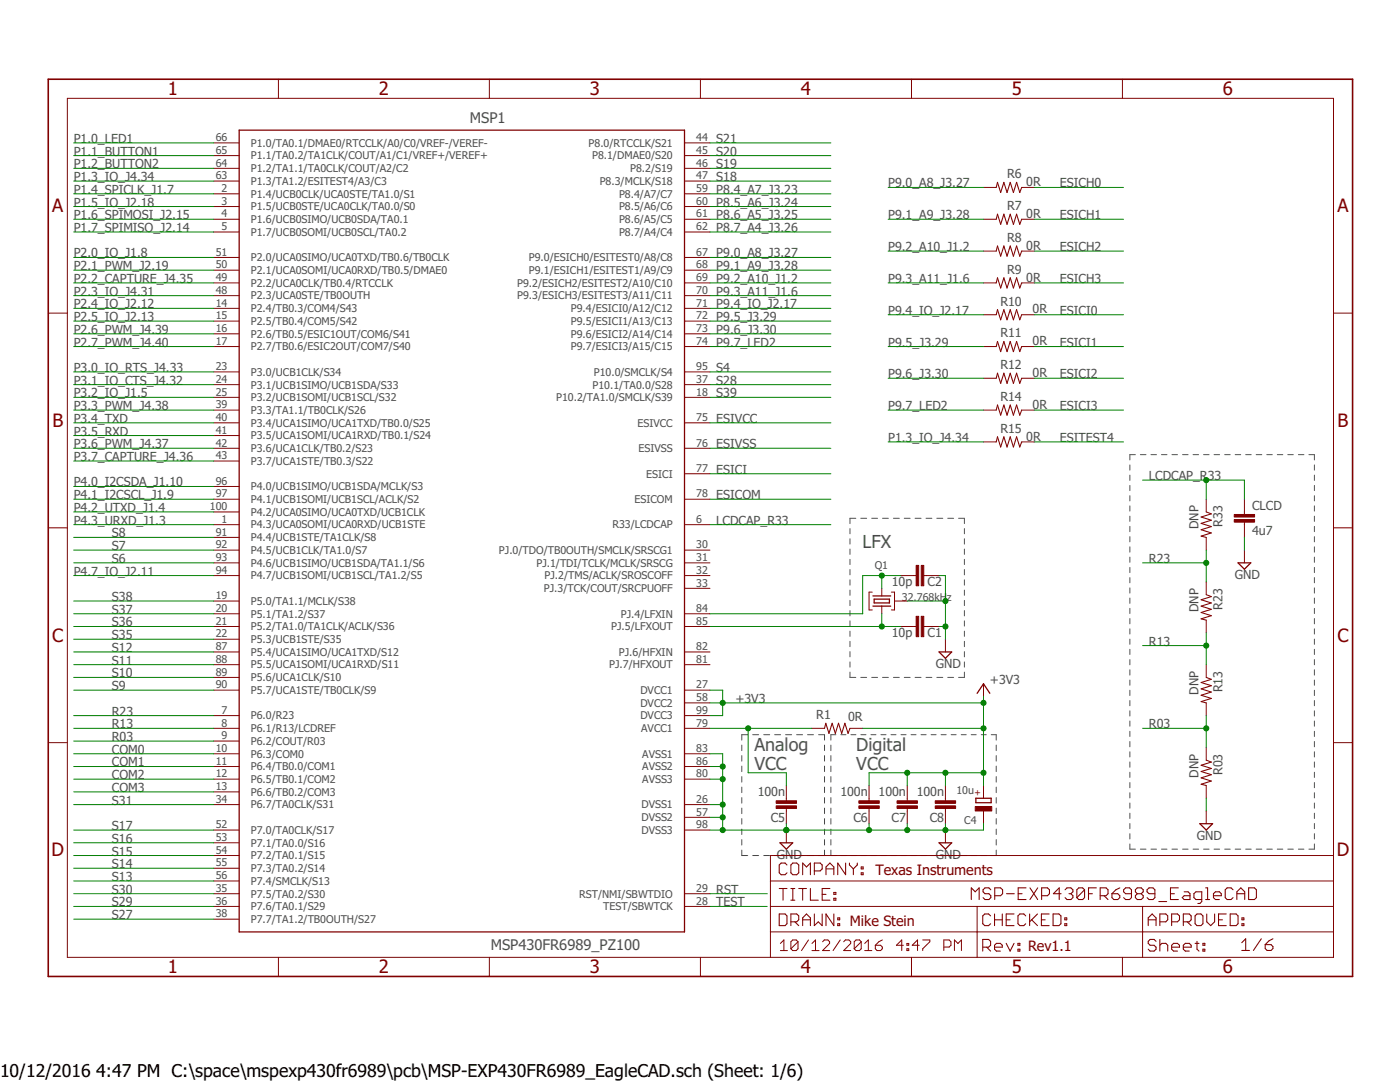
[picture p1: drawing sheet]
<svg xmlns="http://www.w3.org/2000/svg" width="279mm" height="216mm" viewBox="0 0 279 216" stroke-linecap="round" stroke-linejoin="round" font-family="sans-serif">
<g fill="none" stroke="#505050" stroke-width=".2">
<path d="M225.5 92.8v1M225.5 94.8v1.1M225.5 96.9v1M225.5 98.9v1M226.6 90.7h-1.1v1.1M227.6 90.7h1.1M229.7 90.7h1.1M231.8 90.7h1.1M233.9 90.7h1.1M236 90.7h1.1M238.1 90.7h1.1M240.2 90.7h1.1"/>
<path d="M242.3 90.7h1.1M244.4 90.7h1.1M246.5 90.7h1.1M248.6 90.7h1.1M250.7 90.7h1.1M252.8 90.7h1.1M254.9 90.7h1.1M257 90.7h1.1M259.1 90.7h1.1M261.2 90.7h1.1v1.1M262.3 92.8v1M262.3 94.8v1.1"/>
<path d="M262.3 96.9v1M262.3 98.9v1M169.6 105.5v1M169.6 107.5v1.1M169.6 109.6v1M169.6 111.6v1M169.6 113.6v1.1M169.6 115.7v1.1M169.6 117.8v1M169.6 119.8v1M170.8 103.4h-1.2v1.1M171.8 103.4h1.2"/>
<path d="M174 103.4h1.1M176.1 103.4h1.2M178.3 103.4h1.2M180.5 103.4h1.1M182.6 103.4h1.2M184.8 103.4h1.2M187 103.4h1.2M189.1 103.4h1.2M191.3 103.4h1.2v1.1M192.5 105.5v1M192.5 107.5v1.1M192.5 109.6v1"/>
<path d="M192.5 111.6v1M192.5 113.6v1.1M192.5 115.7v1.1M192.5 117.8v1M192.5 119.8v1M225.5 100.9v1.1M225.5 103v1M225.5 105v1.1M225.5 107.1v1M225.5 109.1v1.1M225.5 111.2v1M225.5 113.2v1.1"/>
<path d="M225.5 115.3v1M225.5 117.3v1M225.5 119.3v1.1M262.3 100.9v1.1M262.3 103v1M262.3 105v1.1M262.3 107.1v1M262.3 109.1v1.1M262.3 111.2v1M262.3 113.2v1.1M262.3 115.3v1M262.3 117.3v1"/>
<path d="M262.3 119.3v1.1M169.6 121.8v1.1M169.6 123.9v1M169.6 125.9v1.1M169.6 128v1M169.6 130v1.1M169.6 132.1v1M169.6 134.1v1.1h1.2M171.8 135.2h1.2M174 135.2h1.1M176.1 135.2h1.2M178.3 135.2h1.2"/>
<path d="M180.5 135.2h1.1M182.6 135.2h1.2M184.8 135.2h1.2M187 135.2h1.2M189.1 135.2h1.2M192.5 121.8v1.1M192.5 123.9v1M192.5 125.9v1.1M192.5 128v1M192.5 130v1.1M192.5 132.1v1M192.5 134.1v1.1h-1.2"/>
<path d="M225.5 121.4v1M225.5 123.4v1.1M225.5 125.5v1M225.5 127.5v1.1M225.5 129.6v1M225.5 131.6v1.1M225.5 133.6v1.1M225.5 135.7v1M225.5 137.7v1.1M225.5 139.8v1M262.3 121.4v1M262.3 123.4v1.1"/>
<path d="M262.3 125.5v1M262.3 127.5v1.1M262.3 129.6v1M262.3 131.6v1.1M262.3 133.6v1.1M262.3 135.7v1M262.3 137.7v1.1M262.3 139.8v1M148 148.7v1.1M148 150.8v1.1M148 152.9v1.1M148 155v1.1"/>
<path d="M148 157.1v1.1M148 159.2v1.1M149.2 146.6h-1.2v1.1M150.2 146.6h1.2M152.4 146.6h1.2M154.6 146.6h1.2M156.8 146.6h1.2M159 146.6h1.2M161.2 146.6h1.1M163.4 146.6h1.1v1.1M164.5 148.7v1.1M164.5 150.8v1.1"/>
<path d="M164.5 152.9v1.1M164.5 155v1.1M164.5 157.1v1.1M164.5 159.2v1.1M165.8 148.7v1.1M165.8 150.8v1.1M165.8 152.9v1.1M165.8 155v1.1M165.8 157.1v1.1M165.8 159.2v1.1M166.8 146.6h-1v1.1M167.8 146.6h1"/>
<path d="M169.8 146.6h1M171.8 146.6h1M173.8 146.6h1M175.8 146.6h1M177.8 146.6h1M179.8 146.6h1M181.8 146.6h1M183.8 146.6h1M185.8 146.6h1M187.8 146.6h1M189.8 146.6h1M191.8 146.6h1"/>
<path d="M193.8 146.6h1M195.8 146.6h1M197.8 146.6h1v1.1M198.8 148.7v1.1M198.8 150.8v1.1M198.8 152.9v1.1M198.8 155v1.1M198.8 157.1v1.1M198.8 159.2v1.1M225.5 141.8v1.1M225.5 143.9v1M225.5 145.9v1.1"/>
<path d="M225.5 148v1M225.5 150v1M225.5 152v1.1M225.5 154.1v1M225.5 156.1v1.1M225.5 158.2v1M262.3 141.8v1.1M262.3 143.9v1M262.3 145.9v1.1M262.3 148v1M262.3 150v1M262.3 152v1.1"/>
<path d="M262.3 154.1v1M262.3 156.1v1.1M262.3 158.2v1M148 161.2v1.1M148 163.3v1.1M148 165.4v1.1M148 167.5v1.1M148 169.6v1.1h1.2M150.2 170.7h1.2M152.4 170.7h1.2M154.6 170.7h1.2M156.8 170.7h1.2"/>
<path d="M159 170.7h1.2M161.2 170.7h1.1M164.5 161.2v1.1M164.5 163.3v1.1M164.5 165.4v1.1M164.5 167.5v1.1M164.5 169.6v1.1h-1.1M165.8 169.6v1.1h1M165.8 161.2v1.1M165.8 163.3v1.1M165.8 165.4v1.1M165.8 167.5v1.1"/>
<path d="M167.8 170.7h1M169.8 170.7h1M171.8 170.7h1M173.8 170.7h1M175.8 170.7h1M177.8 170.7h1M179.8 170.7h1M181.8 170.7h1M183.8 170.7h1M185.8 170.7h1M187.8 170.7h1M189.8 170.7h1"/>
<path d="M191.8 170.7h1M193.8 170.7h1M195.8 170.7h1M198.8 169.6v1.1h-1M198.8 161.2v1.1M198.8 163.3v1.1M198.8 165.4v1.1M198.8 167.5v1.1M225.5 160.2v1.1M225.5 162.3v1M225.5 164.3v1.1M225.5 166.3v1.1"/>
<path d="M225.5 168.4v1h1.1M227.6 169.4h1.1M229.7 169.4h1.1M231.8 169.4h1.1M233.9 169.4h1.1M236 169.4h1.1M238.1 169.4h1.1M240.2 169.4h1.1M242.3 169.4h1.1M244.4 169.4h1.1M246.5 169.4h1.1M248.6 169.4h1.1"/>
<path d="M250.7 169.4h1.1M252.8 169.4h1.1M254.9 169.4h1.1M257 169.4h1.1M259.1 169.4h1.1M262.3 160.2v1.1M262.3 162.3v1M262.3 164.3v1.1M262.3 166.3v1.1M262.3 168.4v1h-1.1"/>
</g>
<g fill="none" stroke="#800000" stroke-width=".2">
<path d="M13.4 19.6h252.7v171.4h-252.7zM55.6 15.8v3.8M97.7 15.8v3.8M139.8 15.8v3.8M181.9 15.8v3.8M224 15.8v3.8M42.7 28.5h5M42.7 31.1h5M42.7 33.6h5M42.7 36.1h5M42.7 38.7h5M136.6 28.5h5.1"/>
<path d="M136.6 31.1h5.1M136.6 33.6h5.1M136.6 36.1h5.1M136.6 38.7h5.1M196.3 37.4h2.5M203.9 37.4h2.5M42.7 41.2h5M42.7 43.8h5M42.7 46.3h5M42.7 51.4h5M42.7 53.9h5M42.7 56.5h5"/>
<path d="M42.7 59h5M136.6 41.2h5.1M136.6 43.8h5.1M136.6 46.3h5.1M136.6 51.4h5.1M136.6 53.9h5.1M136.6 56.5h5.1M136.6 59h5.1M196.3 43.8h2.5M196.3 56.5h2.5M196.3 50.1h2.5M203.9 43.8h2.5"/>
<path d="M203.9 56.5h2.5M203.9 50.1h2.5M9.6 62.5h3.8M42.7 61.5h5M42.7 64.1h5M42.7 66.6h5M42.7 69.2h5M42.7 74.2h5M42.7 76.8h5M42.7 79.3h5M136.6 61.5h5.1M136.6 64.1h5.1"/>
<path d="M136.6 66.6h5.1M136.6 69.2h5.1M136.6 74.2h5.1M136.6 76.8h5.1M136.6 79.3h5.1M196.3 69.2h2.5M196.3 62.8h2.5M196.3 75.5h2.5M203.9 69.2h2.5M203.9 62.8h2.5M203.9 75.5h2.5M266.1 62.5h3.8"/>
<path d="M42.7 81.8h5M42.7 84.4h5M42.7 86.9h5M42.7 89.5h5M42.7 92h5M42.7 97.1h5M42.7 99.6h5M136.6 84.4h5.1M136.6 89.5h5.1M136.6 99.6h5.1M136.6 94.5h5.1M196.3 81.8h2.5"/>
<path d="M196.3 88.2h2.5M203.9 81.8h2.5M203.9 88.2h2.5M240.7 99.6v2.6M248.3 99.6v3.1M9.6 105.3h3.8M42.7 102.2h5M42.7 107.2h5M42.7 109.8h5M42.7 112.3h5M42.7 114.9h5M42.7 119.9h5"/>
<path d="M42.7 104.7h5M136.6 109.8h5.1M136.6 112.3h5.1M136.6 114.9h5.1M136.6 104.7h5.1M136.6 117.4h5.1M174.1 118.2h-.7v3.5h.7M176 117.4v1.5M177.9 118.2h.6v3.5h-.6M178.5 119.9h2.6M179.8 114.9h3M184.4 114.9h3"/>
<path d="M240.7 107.2v2.6M240.7 116.1v2.6M248.3 104.2v3M248.3 109.8v2.5M266.1 105.3h3.8M42.7 122.5h5M42.7 125h5M42.7 127.6h5M42.7 130.1h5M42.7 135.2h5M42.7 132.6h5M42.7 137.7h5"/>
<path d="M136.6 122.5h5.1M136.6 125h5.1M136.6 130.1h5.1M136.6 132.6h5.1M136.6 137.7h5.1M176 120.9v1.6M179.8 125h3M184.4 125h3M188.7 127.6v2.5M196.3 136.4v2.6M240.7 123.7v2.6M240.7 132.6v2.6"/>
<path d="M9.6 148.2h3.8M42.7 142.8h5M42.7 145.3h5M42.7 147.9h5M42.7 150.4h5M42.7 153h5M42.7 155.5h5M42.7 158h5M136.6 142.8h5.1M136.6 145.3h5.1M136.6 150.4h5.1M136.6 153h5.1"/>
<path d="M136.6 155.5h5.1M136.6 140.3h5.1M156.9 156.7v3.1M162 145.3h2.5M169.6 145.3h2.6M173.4 156.7v3.1M181.1 156.7v3.1M188.7 156.7v3.1M196.3 156.7v2.6M240.7 140.3v2.5M240.7 149.1v2.6M240.7 156.7v2.6"/>
<path d="M266.1 148.2h3.8M42.7 170.7h5M42.7 175.8h5M42.7 160.5h5M42.7 165.6h5M42.7 168.2h5M42.7 173.2h5M42.7 178.3h5M136.6 160.5h5.1M136.6 165.6h5.1M136.6 178.3h5.1M136.6 163.1h5.1"/>
<path d="M153.8 175.8h112.3M156.9 161.3v3.1M156.9 165.6v2.6M173.4 161.3v3.1M181.1 161.3v3.1M188.7 161.3v3.1M188.7 165.6v2.6M196.3 161.8v2.6M240.7 161.8v2.6M266.1 170.7h-112.3v20.3M42.7 180.9h5M42.7 183.4h5"/>
<path d="M55.6 191v3.8M97.7 191v3.8M136.6 180.9h5.1M139.8 191v3.8M153.8 185.9h112.3M153.8 180.9h112.3M155.7 188.3l.7-.7v2.1M155.7 189.7h1.4M159.3 187.9v1.4l-.4 .4h-.7l-.4-.4M159.3 187.9l-.4-.3h-.7l-.4 .3v1.4M159.3 187.9l-1.5 1.4M161.4 187.6l-1.4 2.1"/>
<path d="M162.1 189.7h1.4M162.1 188.3l.7-.7v2.1M164.2 187.9l.3-.3h.7l.4 .3v.4l-1.4 1.4h1.4M167.7 187.6l-1.4 2.1M168.4 187.9l.3-.3h.7l.4 .3v.4l-1.4 1.4h1.4M171.9 187.9v1.4l-.4 .4h-.7l-.3-.4M171.9 187.9l-.4-.3h-.7l-.3 .3v1.4M171.9 187.9l-1.4 1.4M172.6 189.7h1.4M172.6 188.3l.7-.7v2.1M174.7 188.6h1l.4 .4v.3l-.4 .4h-.7l-.3-.4zM176.1 187.6l-.7 .3-.7 .7"/>
<path d="M180.3 188.6h-1.4l1.1-1v2.1M181 189.3h.4v.4h-.4zM181 188.3h.4v.3h-.4zM181.9 191v3.8M183.5 188.6h-1.4l1-1v2.1M184.1 187.6h1.5v.3l-1.5 1.4v.4M188.4 189h1l.4-.4v-.7l-.4-.3h-1v2.1M190.5 189.7v-2.1l.7 .7 .7-.7v2.1M195 180.9v10.1M224 191v3.8M228 180.9v10.1"/>
</g>
<g fill="none" stroke="#800000" stroke-width=".21">
<path d="M198.8 37.4l.3-1 .6 2 .6-2 .7 2 .6-2 .6 2 .7-2 .6 2 .4-1M198.8 50.1l.3-1 .6 2 .6-2 .7 2 .6-2 .6 2 .7-2 .6 2 .4-1M198.8 56.5l.3-1.1 .6 2.1 .6-2.1 .7 2.1 .6-2.1 .6 2.1 .7-2.1 .6 2.1 .4-1M198.8 43.8l.3-1.1 .6 2.1 .6-2.1 .7 2.1 .6-2.1 .6 2.1 .7-2.1 .6 2.1 .4-1M198.8 62.8l.3-1 .6 2 .6-2 .7 2 .6-2 .6 2 .7-2 .6 2 .4-1M198.8 69.2l.3-1.1 .6 2.1 .6-2.1 .7 2.1 .6-2.1 .6 2.1 .7-2.1 .6 2.1 .4-1M198.8 75.5l.3-1 .6 2 .6-2 .7 2 .6-2 .6 2 .7-2 .6 2 .4-1M198.8 81.8l.3-1 .6 2 .6-2 .7 2 .6-2 .6 2 .7-2 .6 2 .4-1M198.8 88.2l.3-1 .6 2 .6-2 .7 2 .6-2 .6 2 .7-2 .6 2 .4-1M240.7 118.7l1 .3-2 .7 2 .6-2 .6 2 .7-2 .6 2 .7-2 .6 1 .2M240.7 102.2l1 .3-2 .7 2 .6-2 .6 2 .7-2 .6 2 .6-2 .7 1 .2M240.7 135.2l1 .4-2 .6 2 .6-2 .7 2 .6-2 .6 2 .7-2 .6 1 .3"/>
<path d="M164.5 145.3l.3-1 .6 2 .7-2 .6 2 .6-2 .7 2 .6-2 .6 2 .4-1M240.7 151.7l1 .4-2 .6 2 .6-2 .6 2 .7-2 .6 2 .7-2 .6 1 .2M155.5 177.3h1.6M156.3 177.3v2.3M157.1 172.6l-.4-.4h-.8l-.4 .4v1.6l.4 .3h.8l.4-.3M157.8 177.3h.8M157.8 179.6h.8M158.2 172.2h.8l.4 .4v1.6l-.4 .3h-.8l-.4-.3v-1.6zM158.2 177.3v2.3M159.4 177.3h1.6M160.2 174.5v-2.3l.8 .8 .7-.8v2.3M160.2 177.3v2.3"/>
<path d="M161.7 177.3v2.3h1.6M162.5 173.8h1.2l.4-.4v-.8l-.4-.4h-1.2v2.3M164.1 178.5h.7M164.8 174.5v-1.5l.8-.8 .8 .8v1.5M164.8 173.4h1.6M165.6 177.3h-1.5v2.3h1.5M166.4 178.1h.4v.4h-.4zM166.4 179.2h.4v.4h-.4zM168.8 172.2v2.3l-1.6-2.3v2.3M169.5 172.2v.4l.8 .8M170.3 173.4v1.1M171.1 172.2v.4l-.8 .8"/>
<path d="M171.9 174.2h.4v.3h-.4zM171.9 173h.4v.4h-.4zM193.8 179.5v-2.3l.8 .7 .8-.7v2.3M197.7 177.5l-.3-.3h-.8l-.4 .3v.4l.4 .4h.8l.3 .4v.4l-.3 .4h-.8l-.4-.4M198.5 178.7h1.2l.4-.4v-.8l-.4-.3h-1.2v2.3M200.9 178.3h1.5M203.2 178.3h.8M204.8 177.2h-1.6v2.3h1.6M205.5 177.2l1.6 2.3M207.1 177.2l-1.6 2.3M207.9 178.7h1.1l.4-.4v-.8l-.4-.3h-1.1v2.3M211.8 178.3h-1.6l1.2-1.1v2.3"/>
<path d="M212.6 177.5l.3-.3h.8l.4 .3v.4l-.4 .4M213.3 178.3h.4M213.7 178.3l.4 .4v.4l-.4 .4h-.8l-.3-.4M216.5 177.5l-.4-.3h-.8l-.4 .3v1.6M216.5 177.5v1.6l-.4 .4h-.8l-.4-.4M216.5 177.5l-1.6 1.6M217.2 178.3h.8M218.8 177.2h-1.6v2.3M219.6 178.7h1.1l.4-.4v-.8l-.4-.3h-1.1v2.3M220.3 178.7l.8 .8M221.9 178.3h1.2l.4 .4v.4l-.4 .4h-.8l-.4-.4zM223.5 177.2l-.8 .3-.8 .8"/>
<path d="M225.8 178.3h-1.2l-.4-.4v-.4l.4-.3h.8l.4 .3v1.6l-.4 .4h-.8l-.4-.4M227 178.3l-.4-.4v-.4l.4-.3h.8l.4 .3v.4l-.4 .4M227 178.3h.8M227 178.3l-.4 .4v.4l.4 .4h.8l.4-.4v-.4l-.4-.4M230.5 178.3h-1.2l-.4-.4v-.4l.4-.3h.8l.4 .3v1.6l-.4 .4h-.8l-.4-.4M231.3 179.9h1.5M233.6 178.3h.8M235.2 177.2h-1.6v2.3h1.6M236.3 177.9h.8l.4 .4v1.2h-1.2l-.4-.4 .4-.4h1.2M239.8 179.5h-1.1l-.4-.4v-.8l.4-.4h1.1v2l-.3 .4h-.4M240.6 177.2h.4v2.3M240.6 179.5h.8"/>
<path d="M242.2 178.7h1.5v-.4l-.3-.4h-.8l-.4 .4v.8l.4 .4h.8M246.1 177.5l-.4-.3h-.8l-.4 .3v1.6l.4 .4h.8l.4-.4M246.8 178.3h1.6M246.8 179.5v-1.6l.8-.7 .8 .7v1.6M249.2 177.2h1.2l.3 .3v1.6l-.3 .4h-1.2zM155.5 182.4h1.2l.4 .4v1.5l-.4 .4h-1.2zM157.8 183.9h1.2l.4-.4v-.7l-.4-.4h-1.2v2.3M158.6 183.9l.8 .8M160.2 184.7v-1.5l.8-.8 .7 .8v1.5M160.2 183.5h1.5M162.5 182.4v2.3l.8-.8 .8 .8v-2.3M166.4 182.4v2.3l-1.6-2.3v2.3"/>
<path d="M167.2 184.3h.4v.4h-.4zM167.2 183.2h.4v.3h-.4zM196.1 189h1.2l.4-.4v-.8l-.4-.3h-1.2v2.3M196.9 189l.8 .8M197.7 182.8l-.4-.4h-.8l-.4 .4v1.5l.4 .4h.8l.4-.4M198.5 189h1.5v-.4l-.4-.4h-.7l-.4 .4v.8l.4 .4h.7M198.5 182.4v2.3M198.5 183.5h1.5M200 182.4v2.3M200.8 188.2l.8 1.6 .8-1.6M200.8 183.5h.8M202.4 182.4h-1.6v2.3h1.6"/>
<path d="M203.2 188.2h.3v.4h-.3zM203.2 189.4h.3v.4h-.3zM204.7 182.8l-.4-.4h-.8l-.3 .4v1.5l.3 .4h.8l.4-.4M205.5 182.4v2.3M205.9 183.5l1.2 1.2M207.1 182.4l-1.6 1.5M207.8 183.5h.8M209.4 182.4h-1.6v2.3h1.6M210.2 182.4h1.1l.4 .4v1.5l-.4 .4h-1.1zM212.5 184.3h.4v.4h-.4zM212.5 183.2h.4v.3h-.4zM229.2 184.7v-1.5l.7-.8 .8 .8v1.5"/>
<path d="M229.2 183.5h1.5M230.7 187.8l-.4-.3h-.8l-.3 .3v.4l.3 .4h.8l.4 .4v.4l-.4 .4h-.8l-.3-.4M231.5 183.9h1.2l.3-.4v-.7l-.3-.4h-1.2v2.3M231.5 187.5v2.3M231.5 188.6l.4-.4h.8l.3 .4v1.2M233.8 189h1.6v-.4l-.4-.4h-.8l-.4 .4v.8l.4 .4h.8M233.8 183.9h1.2l.4-.4v-.7l-.4-.4h-1.2v2.3M236.2 189h1.5v-.4l-.4-.4h-.7l-.4 .4v.8l.4 .4h.7M236.2 183.9h1.1l.4-.4v-.7l-.4-.4h-1.1v2.3M236.9 183.9l.8 .8M238.5 188.2h.8M238.5 182.8l.4-.4h.8l.4 .4v1.5l-.4 .4h-.8l-.4-.4z"/>
<path d="M238.9 187.8v1.6l.4 .4M240.1 188.2h.4v.4h-.4zM240.1 189.4h.4v.4h-.4zM240.8 182.4v1.5l.8 .8 .8-.8v-1.5M243.2 183.5h.8M244.7 182.4h-1.5v2.3h1.5M245.5 182.4h1.2l.4 .4v1.5l-.4 .4h-1.2zM247.8 188.1l.8-.8v2.4M247.8 189.7h1.6M247.9 184.3h.3v.4h-.3zM247.9 183.2h.3v.3h-.3zM251.7 187.3l-1.6 2.4"/>
<path d="M252.5 188.5h1.2l.3 .4v.4l-.3 .4h-.8l-.4-.4zM254 187.3l-.7 .4-.8 .8"/>
</g>
<path d="M9.6 15.8h260.3v179h-260.3z" fill="none" stroke="#800000" stroke-width=".32"/>
<path d="M47.7 26h88.9v159.9h-88.9zM174.2 118.9h3.6M174.5 119.5h3v.8h-3zM247.1 112.3h2.5l-1.3 1.3zM174.2 120.9h3.6M187.4 130.1h2.5l-1.2 1.3zM195 138.3l1.3-1.9 1.2 1.9M194.8 159.3h3v.9h-3zM155.7 168.2h2.5l-1.3 1.2zM187.4 168.2h2.5l-1.2 1.2zM239.5 164.4h2.5l-1.3 1.2z" fill="none" stroke="#800000" stroke-width=".25"/>
<g fill="#800000" stroke="#800000" stroke-width=".2">
<path d="M183.9 123h.5v4h-.5z"/>
<path d="M182.8 123h.5v4h-.5z"/>
<path d="M183.9 112.8h.5v4.1h-.5z"/>
<path d="M182.8 112.8h.5v4.1h-.5z"/>
<path d="M154.9 160.8h4.1v.5h-4.1z"/>
<path d="M154.9 159.8h4.1v.5h-4.1z"/>
<path d="M186.6 160.8h4.1v.5h-4.1z"/>
<path d="M186.6 159.8h4.1v.5h-4.1z"/>
<path d="M179 160.8h4.1v.5h-4.1z"/>
<path d="M179 159.8h4.1v.5h-4.1z"/>
<path d="M194.6 160.9h3.3v.9h-3.3z"/>
<path d="M171.4 160.8h4.1v.5h-4.1z"/>
<path d="M171.4 159.8h4.1v.5h-4.1z"/>
<path d="M246.3 103.7h4.1v.5h-4.1z"/>
<path d="M246.3 102.7h4.1v.5h-4.1z"/>
</g>
<g fill="none" stroke="#008000" stroke-width=".2">
<path d="M14.7 36.1h28M14.7 28.5h28M14.7 31.1h28M14.7 33.6h28M14.7 38.7h28M141.7 36.1h24.1M141.7 28.5h24.1M141.7 31.1h24.1M141.7 33.6h24.1M141.7 38.7h24.1M177.2 37.4h19.1M206.4 37.4h17.8"/>
<path d="M14.7 59h28M14.7 56.5h28M14.7 51.4h28M14.7 41.2h28M14.7 43.8h28M14.7 46.3h28M14.7 53.9h28M141.7 59h24.1M141.7 56.5h24.1M141.7 51.4h24.1M141.7 41.2h24.1M141.7 43.8h24.1"/>
<path d="M141.7 46.3h24.1M141.7 53.9h24.1M177.2 56.5h19.1M177.2 50.1h19.1M177.2 43.8h19.1M206.4 56.5h17.8M206.4 50.1h17.8M206.4 43.8h17.8M14.7 74.2h28M14.7 79.3h28M14.7 76.8h28M14.7 61.5h28"/>
<path d="M14.7 64.1h28M14.7 66.6h28M14.7 69.2h28M141.7 74.2h24.1M141.7 79.3h24.1M141.7 76.8h24.1M141.7 61.5h24.1M141.7 64.1h24.1M141.7 66.6h24.1M141.7 69.2h24.1M177.2 69.2h19.1M177.2 62.8h19.1"/>
<path d="M177.2 75.5h19.1M206.4 69.2h17.8M206.4 62.8h17.8M206.4 75.5h17.8M14.7 84.4h28M14.7 89.5h28M14.7 99.6h28M14.7 81.8h28M14.7 97.1h28M14.7 92h28M14.7 86.9h28M141.7 84.4h24.1"/>
<path d="M141.7 89.5h24.1M141.7 94.5h24.1M141.7 99.6h24.1M177.2 81.8h19.1M177.2 88.2h19.1M206.4 81.8h17.8M206.4 88.2h17.8M228 95.8h20.3v3.8M240.7 95.8v3.8M14.7 107.2h28M14.7 109.8h28M14.7 112.3h28"/>
<path d="M14.7 119.9h28M14.7 102.2h28M14.7 104.7h28M14.7 114.9h28M141.7 104.7h24.1M176 114.9v2.5M179.8 114.9h-7.6v7.6h-30.5M181.1 119.9h7.6M187.4 114.9h1.3v12.7M228 112.3h12.7M240.7 109.8v6.3M248.3 107.2v2.6"/>
<path d="M14.7 125h28M14.7 122.5h28M14.7 130.1h28M14.7 132.6h28M14.7 135.2h28M14.7 137.7h28M14.7 127.6h28M141.7 125h38.1M141.7 137.7h2.5v5.1h-2.5M176 122.5v2.5M187.4 125h1.3M196.3 139v17.7"/>
<path d="M228 128.8h12.7M240.7 126.3v6.3M14.7 150.4h28M14.7 153h28M14.7 155.5h28M14.7 158h28M14.7 145.3h28M14.7 142.8h28M14.7 147.9h28M141.7 150.4h2.5v15.2M141.7 153h2.5M141.7 155.5h2.5"/>
<path d="M141.7 145.3h20.3M141.7 140.3h54.6M149.3 145.3v8.9h7.6v2.5M172.2 145.3h24.1M181.1 154.2v2.5M188.7 154.2v2.5M196.3 154.2h-22.9v2.5M228 145.3h12.7M240.7 142.8v6.3M240.7 159.3v2.5M14.7 175.8h28M14.7 160.5h28"/>
<path d="M14.7 165.6h28M14.7 168.2h28M14.7 170.7h28M14.7 173.2h28M14.7 178.3h28M141.7 160.5h2.5M141.7 178.3h11.4M141.7 163.1h2.5M156.9 164.4v1.2M173.4 164.4v1.2M181.1 164.4v1.2M188.7 164.4v1.2"/>
<path d="M196.3 164.4v1.2h-54.6M14.7 180.9h28M14.7 183.4h28M141.7 180.9h11.4"/>
</g>
<g fill="#008000" stroke="#008000" stroke-width=".2">
<circle cx="196.3" cy="145.3" r=".51"/>
<circle cx="196.3" cy="154.2" r=".51"/>
<circle cx="188.7" cy="154.2" r=".51"/>
<circle cx="144.2" cy="140.3" r=".51"/>
<circle cx="196.3" cy="140.3" r=".51"/>
<circle cx="181.1" cy="154.2" r=".51"/>
<circle cx="149.3" cy="145.3" r=".51"/>
<circle cx="240.7" cy="128.8" r=".51"/>
<circle cx="240.7" cy="145.3" r=".51"/>
<circle cx="240.7" cy="112.3" r=".51"/>
<circle cx="176" cy="125" r=".51"/>
<circle cx="176" cy="114.9" r=".51"/>
<circle cx="240.7" cy="95.8" r=".51"/>
<circle cx="188.7" cy="119.9" r=".51"/>
<circle cx="188.7" cy="125" r=".51"/>
<circle cx="156.9" cy="165.6" r=".51"/>
<circle cx="188.7" cy="165.6" r=".51"/>
<circle cx="181.1" cy="165.6" r=".51"/>
<circle cx="144.2" cy="153" r=".51"/>
<circle cx="144.2" cy="155.5" r=".51"/>
<circle cx="144.2" cy="160.5" r=".51"/>
<circle cx="144.2" cy="165.6" r=".51"/>
<circle cx="144.2" cy="163.1" r=".51"/>
<circle cx="173.4" cy="165.6" r=".51"/>
</g>
<g font-size="3.7" fill="#800000">
<text x="33.5" y="19">1</text>
<text x="75.6" y="19">2</text>
<text x="117.7" y="19">3</text>
<text x="159.8" y="19">4</text>
<text x="202" y="19">5</text>
<text x="244.1" y="19">6</text>
<text x="10.4" y="42.3">A</text>
<text x="266.9" y="42.3">A</text>
<text x="10.5" y="85.2">B</text>
<text x="267" y="85.2">B</text>
<text x="10.4" y="128">C</text>
<text x="266.9" y="128">C</text>
<text x="10.3" y="170.9">D</text>
<text x="266.8" y="170.9">D</text>
<text x="33.5" y="194.2">1</text>
<text x="75.6" y="194.2">2</text>
<text x="117.7" y="194.2">3</text>
<text x="159.8" y="194.2">4</text>
<text x="202" y="194.2">5</text>
<text x="244.1" y="194.2">6</text>
</g>
<g font-size="3.6" fill="#505050">
<text x="172.2" y="109.3">LFX</text>
<text x="150.6" y="149.9">Analog</text>
<text x="170.9" y="149.9">Digital</text>
<text x="150.6" y="153.7">VCC</text>
<text x="170.9" y="153.7">VCC</text>
</g>
<g font-size="3.5">
<text x="0" y="214.9">10/12/2016</text>
<text x="19.2" y="214.9">4:47 PM C:\space\mspexp430fr6989\pcb\MSP-EXP430FR6989_EagleCAD.sch (Sheet: 1/6)</text>
</g>
<g font-size="2.9" fill="#505050">
<text x="93.8" y="24.5">MSP1</text>
<text x="97.9" y="189.5">MSP430FR6989_PZ100</text>
</g>
<g font-size="2.9" fill="#800000">
<text x="174.7" y="174.5">Texas Instruments</text>
<text x="169.6" y="184.7">Mike Stein</text>
<text x="205.2" y="189.8">Rev1.1</text>
</g>
<g font-size="2.5" fill="#505050">
<text x="14.7" y="28.5">P1.0_LED1</text>
<text x="143" y="28.5">S21</text>
<text x="14.7" y="33.6">P1.2_BUTTON2</text>
<text x="14.7" y="31.1">P1.1_BUTTON1</text>
<text x="143" y="31.1">S20</text>
<text x="143" y="33.6">S19</text>
<text x="201" y="35.6">R6</text>
<text x="14.7" y="38.7">P1.4_SPICLK_J1.7</text>
<text x="14.7" y="41.2">P1.5_IO_J2.18</text>
<text x="14.7" y="36.1">P1.3_IO_J4.34</text>
<text x="143" y="36.1">S18</text>
<text x="143" y="38.7">P8.4_A7_J3.23</text>
<text x="143" y="41.2">P8.5_A6_J3.24</text>
<text x="177.2" y="37.4">P9.0_A8_J3.27</text>
<text x="201" y="41.9">R7</text>
<text x="204.8" y="37.1">0R</text>
<text x="211.5" y="37.4">ESICH0</text>
<text x="14.7" y="43.7">P1.6_SPIMOSI_J2.15</text>
<text x="14.7" y="46.3">P1.7_SPIMISO_J2.14</text>
<text x="143" y="43.7">P8.6_A5_J3.25</text>
<text x="143" y="46.3">P8.7_A4_J3.26</text>
<text x="177.2" y="43.7">P9.1_A9_J3.28</text>
<text x="204.8" y="43.5">0R</text>
<text x="211.5" y="43.7">ESICH1</text>
<text x="14.7" y="53.9">P2.1_PWM_J2.19</text>
<text x="14.7" y="51.4">P2.0_IO_J1.8</text>
<text x="143" y="51.4">P9.0_A8_J3.27</text>
<text x="143" y="53.9">P9.1_A9_J3.28</text>
<text x="177.2" y="50.1">P9.2_A10_J1.2</text>
<text x="201" y="48.3">R8</text>
<text x="204.8" y="49.8">0R</text>
<text x="211.5" y="50.1">ESICH2</text>
<text x="14.7" y="59">P2.3_IO_J4.31</text>
<text x="14.7" y="56.4">P2.2_CAPTURE_J4.35</text>
<text x="143" y="59">P9.3_A11_J1.6</text>
<text x="143" y="56.4">P9.2_A10_J1.2</text>
<text x="177.2" y="56.4">P9.3_A11_J1.6</text>
<text x="201" y="54.6">R9</text>
<text x="204.8" y="56.2">0R</text>
<text x="211.5" y="56.4">ESICH3</text>
<text x="14.7" y="61.5">P2.4_IO_J2.12</text>
<text x="14.7" y="64.1">P2.5_IO_J2.13</text>
<text x="143" y="61.5">P9.4_IO_J2.17</text>
<text x="143" y="64.1">P9.5_J3.29</text>
<text x="177.2" y="62.8">P9.4_IO_J2.17</text>
<text x="199.7" y="61">R10</text>
<text x="206.1" y="62.5">0R</text>
<text x="211.5" y="62.8">ESICI0</text>
<text x="14.7" y="66.6">P2.6_PWM_J4.39</text>
<text x="14.7" y="69.1">P2.7_PWM_J4.40</text>
<text x="143" y="66.6">P9.6_J3.30</text>
<text x="143" y="69.1">P9.7_LED2</text>
<text x="177.2" y="69.1">P9.5_J3.29</text>
<text x="199.7" y="67.3">R11</text>
<text x="206.1" y="68.9">0R</text>
<text x="211.5" y="69.1">ESICI1</text>
<text x="14.7" y="74.2">P3.0_IO_RTS_J4.33</text>
<text x="14.7" y="76.8">P3.1_IO_CTS_J4.32</text>
<text x="143" y="74.2">S4</text>
<text x="143" y="76.8">S28</text>
<text x="177.2" y="75.5">P9.6_J3.30</text>
<text x="199.7" y="73.7">R12</text>
<text x="206.1" y="75.2">0R</text>
<text x="211.5" y="75.5">ESICI2</text>
<text x="14.7" y="81.8">P3.3_PWM_J4.38</text>
<text x="14.7" y="79.3">P3.2_IO_J1.5</text>
<text x="143" y="79.3">S39</text>
<text x="177.2" y="81.8">P9.7_LED2</text>
<text x="199.7" y="80">R14</text>
<text x="206.1" y="81.6">0R</text>
<text x="211.5" y="81.8">ESICI3</text>
<text x="14.7" y="89.5">P3.6_PWM_J4.37</text>
<text x="14.7" y="84.4">P3.4_TXD</text>
<text x="14.7" y="86.9">P3.5_RXD</text>
<text x="143" y="84.4">ESIVCC</text>
<text x="143" y="89.5">ESIVSS</text>
<text x="177.2" y="88.2">P1.3_IO_J4.34</text>
<text x="199.7" y="86.4">R15</text>
<text x="204.8" y="87.9">0R</text>
<text x="211.5" y="88.2">ESITEST4</text>
<text x="14.7" y="92">P3.7_CAPTURE_J4.36</text>
<text x="143" y="94.5">ESICI</text>
<text x="229.3" y="95.8">LCDCAP_R</text>
<text x="241" y="95.8">33</text>
<text x="14.7" y="97.1">P4.0_I2CSDA_J1.10</text>
<text x="14.7" y="99.6">P4.1_I2CSCL_J1.9</text>
<text x="143" y="99.6">ESICOM</text>
<text x="249.9" y="101.8">CLCD</text>
<text x="14.7" y="102.2">P4.2_UTXD_J1.4</text>
<text x="14.7" y="104.7">P4.3_URXD_J1.3</text>
<text x="22.3" y="107.2">S8</text>
<text x="143" y="104.7">LCDCAP_R33</text>
<text x="239.2" y="105.6" transform="rotate(-90 239.2 105.6)">DNP</text>
<text x="244" y="105.1" transform="rotate(-90 244 105.1)">R33</text>
<text x="249.9" y="106.9">4u7</text>
<text x="22.3" y="109.8">S7</text>
<text x="22.3" y="112.3">S6</text>
<text x="229.3" y="112.3">R23</text>
<text x="14.7" y="114.8">P4.7_IO_J2.11</text>
<text x="22.3" y="119.9">S38</text>
<text x="178" y="117">10p</text>
<text x="185.1" y="117">C2</text>
<text x="246.4" y="115.5">GND</text>
<text x="22.3" y="125">S36</text>
<text x="22.3" y="122.5">S37</text>
<text x="239.2" y="122.1" transform="rotate(-90 239.2 122.1)">DNP</text>
<text x="244" y="121.6" transform="rotate(-90 244 121.6)">R23</text>
<text x="22.3" y="130.1">S12</text>
<text x="22.3" y="127.5">S35</text>
<text x="178" y="127.2">10p</text>
<text x="185.1" y="127.2">C1</text>
<text x="229.3" y="128.8">R13</text>
<text x="22.3" y="132.6">S11</text>
<text x="22.3" y="135.2">S10</text>
<text x="22.3" y="137.7">S9</text>
<text x="186.8" y="133.3">GND</text>
<text x="197.6" y="136.4">+3V3</text>
<text x="22.3" y="142.8">R23</text>
<text x="146.8" y="140.2">+3V3</text>
<text x="162.9" y="143.5">R1</text>
<text x="169.3" y="143.8">0R</text>
<text x="239.2" y="138.6" transform="rotate(-90 239.2 138.6)">DNP</text>
<text x="244" y="138.1" transform="rotate(-90 244 138.1)">R13</text>
<text x="22.3" y="145.3">R13</text>
<text x="22.3" y="147.9">R03</text>
<text x="229.3" y="145.3">R03</text>
<text x="22.3" y="150.4">COM0</text>
<text x="22.3" y="152.9">COM1</text>
<text x="22.3" y="155.5">COM2</text>
<text x="239.2" y="155.1" transform="rotate(-90 239.2 155.1)">DNP</text>
<text x="244" y="154.7" transform="rotate(-90 244 154.7)">R03</text>
<text x="22.3" y="158">COM3</text>
<text x="22.3" y="160.6">S31</text>
<text x="151.2" y="158.9">100n</text>
<text x="167.7" y="158.9">100n</text>
<text x="175.3" y="158.9">100n</text>
<text x="183" y="158.9">100n</text>
<text x="22.3" y="165.6">S17</text>
<text x="153.8" y="164">C5</text>
<text x="170.3" y="164">C6</text>
<text x="177.9" y="164">C7</text>
<text x="185.6" y="164">C8</text>
<text x="238.8" y="167.5">GND</text>
<text x="22.3" y="168.2">S16</text>
<text x="22.3" y="170.7">S15</text>
<text x="22.3" y="173.3">S14</text>
<text x="155" y="171.4">GND</text>
<text x="186.8" y="171.4">GND</text>
<text x="22.3" y="175.8">S13</text>
<text x="22.3" y="178.3">S30</text>
<text x="143" y="178.3">RST</text>
<text x="22.3" y="180.9">S29</text>
<text x="22.3" y="183.4">S27</text>
<text x="143" y="180.9">TEST</text>
</g>
<g font-size="2.1" fill="#505050">
<text x="43.1" y="28.2">66</text>
<text x="50.1" y="29.3">P1.0/TA0.1/DMAE0/RTCCLK/A0/C0/VREF-/VEREF-</text>
<text x="117.5" y="29.3">P8.0/RTCCLK/S21</text>
<text x="138.9" y="28.2">44</text>
<text x="43.1" y="30.7">65</text>
<text x="43.1" y="33.2">64</text>
<text x="43.1" y="35.8">63</text>
<text x="50.1" y="31.8">P1.1/TA0.2/TA1CLK/COUT/A1/C1/VREF+/VEREF+</text>
<text x="50.1" y="34.4">P1.2/TA1.1/TA0CLK/COUT/A2/C2</text>
<text x="118.2" y="31.8">P8.1/DMAE0/S20</text>
<text x="125.8" y="34.4">P8.2/S19</text>
<text x="138.9" y="30.7">45</text>
<text x="138.9" y="33.2">46</text>
<text x="138.9" y="35.8">47</text>
<text x="44.2" y="38.3">2</text>
<text x="44.2" y="40.9">3</text>
<text x="50.1" y="36.9">P1.3/TA1.2/ESITEST4/A3/C3</text>
<text x="50.1" y="39.4">P1.4/UCB0CLK/UCA0STE/TA1.0/S1</text>
<text x="50.1" y="42">P1.5/UCB0STE/UCA0CLK/TA0.0/S0</text>
<text x="119.7" y="36.9">P8.3/MCLK/S18</text>
<text x="123.5" y="39.4">P8.4/A7/C7</text>
<text x="123.5" y="42">P8.5/A6/C6</text>
<text x="138.9" y="38.3">59</text>
<text x="138.9" y="40.9">60</text>
<text x="44.2" y="43.4">4</text>
<text x="44.2" y="45.9">5</text>
<text x="50.1" y="44.5">P1.6/UCB0SIMO/UCB0SDA/TA0.1</text>
<text x="50.1" y="47">P1.7/UCB0SOMI/UCB0SCL/TA0.2</text>
<text x="123.5" y="44.5">P8.6/A5/C5</text>
<text x="123.5" y="47">P8.7/A4/C4</text>
<text x="138.9" y="43.4">61</text>
<text x="138.9" y="45.9">62</text>
<text x="43.1" y="51">51</text>
<text x="43.1" y="53.5">50</text>
<text x="50.1" y="52.1">P2.0/UCA0SIMO/UCA0TXD/TB0.6/TB0CLK</text>
<text x="105.5" y="52.1">P9.0/ESICH0/ESITEST0/A8/C8</text>
<text x="138.9" y="51">67</text>
<text x="138.9" y="53.5">68</text>
<text x="43.1" y="56.1">49</text>
<text x="43.1" y="58.6">48</text>
<text x="50.1" y="54.7">P2.1/UCA0SOMI/UCA0RXD/TB0.5/DMAE0</text>
<text x="50.1" y="57.2">P2.2/UCA0CLK/TB0.4/RTCCLK</text>
<text x="50.1" y="59.7">P2.3/UCA0STE/TB0OUTH</text>
<text x="103.2" y="57.2">P9.2/ESICH2/ESITEST2/A10/C10</text>
<text x="103.2" y="59.7">P9.3/ESICH3/ESITEST3/A11/C11</text>
<text x="105.5" y="54.7">P9.1/ESICH1/ESITEST1/A9/C9</text>
<text x="138.9" y="56.1">69</text>
<text x="138.9" y="58.6">70</text>
<text x="43.1" y="61.2">14</text>
<text x="43.1" y="63.7">15</text>
<text x="50.1" y="62.3">P2.4/TB0.3/COM4/S43</text>
<text x="50.1" y="64.8">P2.5/TB0.4/COM5/S42</text>
<text x="113.9" y="62.3">P9.4/ESICI0/A12/C12</text>
<text x="113.9" y="64.8">P9.5/ESICI1/A13/C13</text>
<text x="138.9" y="61.2">71</text>
<text x="138.9" y="63.7">72</text>
<text x="43.1" y="66.2">16</text>
<text x="43.1" y="68.8">17</text>
<text x="50.1" y="67.4">P2.6/TB0.5/ESIC1OUT/COM6/S41</text>
<text x="50.1" y="69.9">P2.7/TB0.6/ESIC2OUT/COM7/S40</text>
<text x="113.9" y="67.4">P9.6/ESICI2/A14/C14</text>
<text x="113.9" y="69.9">P9.7/ESICI3/A15/C15</text>
<text x="138.9" y="66.2">73</text>
<text x="138.9" y="68.8">74</text>
<text x="43.1" y="73.9">23</text>
<text x="43.1" y="76.4">24</text>
<text x="50.1" y="75">P3.0/UCB1CLK/S34</text>
<text x="50.1" y="77.5">P3.1/UCB1SIMO/UCB1SDA/S33</text>
<text x="118.2" y="77.5">P10.1/TA0.0/S28</text>
<text x="118.5" y="75">P10.0/SMCLK/S4</text>
<text x="138.9" y="73.9">95</text>
<text x="138.9" y="76.4">37</text>
<text x="43.1" y="78.9">25</text>
<text x="43.1" y="81.5">39</text>
<text x="50.1" y="80.1">P3.2/UCB1SOMI/UCB1SCL/S32</text>
<text x="50.1" y="82.6">P3.3/TA1.1/TB0CLK/S26</text>
<text x="111" y="80.1">P10.2/TA1.0/SMCLK/S39</text>
<text x="138.9" y="78.9">18</text>
<text x="43.1" y="84">40</text>
<text x="43.1" y="86.6">41</text>
<text x="43.1" y="89.1">42</text>
<text x="50.1" y="85.1">P3.4/UCA1SIMO/UCA1TXD/TB0.0/S25</text>
<text x="50.1" y="87.7">P3.5/UCA1SOMI/UCA1RXD/TB0.1/S24</text>
<text x="127.2" y="85.1">ESIVCC</text>
<text x="138.9" y="84">75</text>
<text x="138.9" y="89.1">76</text>
<text x="43.1" y="91.6">43</text>
<text x="50.1" y="90.2">P3.6/UCA1CLK/TB0.2/S23</text>
<text x="50.1" y="92.8">P3.7/UCA1STE/TB0.3/S22</text>
<text x="127.4" y="90.2">ESIVSS</text>
<text x="129" y="95.3">ESICI</text>
<text x="138.9" y="94.2">77</text>
<text x="41.9" y="101.8">100</text>
<text x="43.1" y="96.7">96</text>
<text x="43.1" y="99.3">97</text>
<text x="50.1" y="97.8">P4.0/UCB1SIMO/UCB1SDA/MCLK/S3</text>
<text x="50.1" y="100.4">P4.1/UCB1SOMI/UCB1SCL/ACLK/S2</text>
<text x="126.6" y="100.4">ESICOM</text>
<text x="138.9" y="99.3">78</text>
<text x="43.1" y="106.9">91</text>
<text x="44.2" y="104.3">1</text>
<text x="50.1" y="102.9">P4.2/UCA0SIMO/UCA0TXD/UCB1CLK</text>
<text x="50.1" y="108">P4.4/UCB1STE/TA1CLK/S8</text>
<text x="50.1" y="105.5">P4.3/UCA0SOMI/UCA0RXD/UCB1STE</text>
<text x="122.2" y="105.5">R33/LCDCAP</text>
<text x="138.9" y="104.3">6</text>
<text x="43.1" y="109.4">92</text>
<text x="43.1" y="112">93</text>
<text x="50.1" y="110.5">P4.5/UCB1CLK/TA1.0/S7</text>
<text x="50.1" y="113.1">P4.6/UCB1SIMO/UCB1SDA/TA1.1/S6</text>
<text x="99.6" y="110.5">PJ.0/TDO/TB0OUTH/SMCLK/SRSCG1</text>
<text x="107.1" y="113.1">PJ.1/TDI/TCLK/MCLK/SRSCG</text>
<text x="138.9" y="109.4">30</text>
<text x="138.9" y="112">31</text>
<text x="174.6" y="113.6">Q1</text>
<text x="43.1" y="114.5">94</text>
<text x="43.1" y="119.6">19</text>
<text x="50.1" y="115.6">P4.7/UCB1SOMI/UCB1SCL/TA1.2/S5</text>
<text x="108.5" y="118.2">PJ.3/TCK/COUT/SRCPUOFF</text>
<text x="108.7" y="115.6">PJ.2/TMS/ACLK/SROSCOFF</text>
<text x="138.9" y="114.5">32</text>
<text x="138.9" y="117">33</text>
<text x="180" y="119.9">32.768kH</text>
<text x="189" y="119.9">z</text>
<text x="43.1" y="122.1">20</text>
<text x="43.1" y="124.7">21</text>
<text x="50.1" y="120.7">P5.0/TA1.1/MCLK/S38</text>
<text x="50.1" y="123.2">P5.1/TA1.2/S37</text>
<text x="50.1" y="125.8">P5.2/TA1.0/TA1CLK/ACLK/S36</text>
<text x="122" y="125.8">PJ.5/LFXOUT</text>
<text x="123.9" y="123.2">PJ.4/LFXIN</text>
<text x="138.9" y="122.1">84</text>
<text x="138.9" y="124.7">85</text>
<text x="43.1" y="127.2">22</text>
<text x="43.1" y="129.7">87</text>
<text x="50.1" y="128.3">P5.3/UCB1STE/S35</text>
<text x="50.1" y="130.8">P5.4/UCA1SIMO/UCA1TXD/S12</text>
<text x="123.5" y="130.8">PJ.6/HFXIN</text>
<text x="138.9" y="129.7">82</text>
<text x="43.1" y="134.8">89</text>
<text x="43.1" y="132.3">88</text>
<text x="43.1" y="137.3">90</text>
<text x="50.1" y="135.9">P5.6/UCA1CLK/S10</text>
<text x="50.1" y="133.4">P5.5/UCA1SOMI/UCA1RXD/S11</text>
<text x="121.6" y="133.4">PJ.7/HFXOUT</text>
<text x="138.9" y="137.3">27</text>
<text x="138.9" y="132.3">81</text>
<text x="44.2" y="142.4">7</text>
<text x="50.1" y="138.5">P5.7/UCA1STE/TB0CLK/S9</text>
<text x="50.1" y="143.5">P6.0/R23</text>
<text x="127.8" y="138.5">DVCC1</text>
<text x="127.8" y="141">DVCC2</text>
<text x="127.8" y="143.5">DVCC3</text>
<text x="138.9" y="139.9">58</text>
<text x="138.9" y="142.4">99</text>
<text x="44.2" y="145">8</text>
<text x="44.2" y="147.5">9</text>
<text x="50.1" y="146.1">P6.1/R13/LCDREF</text>
<text x="50.1" y="148.6">P6.2/COUT/R03</text>
<text x="128" y="146.1">AVCC1</text>
<text x="138.9" y="145">79</text>
<text x="43.1" y="150">10</text>
<text x="43.1" y="152.6">11</text>
<text x="43.1" y="155.1">12</text>
<text x="50.1" y="151.2">P6.3/COM0</text>
<text x="50.1" y="153.7">P6.4/TB0.0/COM1</text>
<text x="128.2" y="151.2">AVSS1</text>
<text x="128.2" y="153.7">AVSS2</text>
<text x="138.9" y="150">83</text>
<text x="138.9" y="152.6">86</text>
<text x="138.9" y="155.1">80</text>
<text x="43.1" y="157.7">13</text>
<text x="43.1" y="160.2">34</text>
<text x="50.1" y="156.2">P6.5/TB0.1/COM2</text>
<text x="50.1" y="158.8">P6.6/TB0.2/COM3</text>
<text x="50.1" y="161.3">P6.7/TA0CLK/S31</text>
<text x="128" y="161.3">DVSS1</text>
<text x="128.2" y="156.2">AVSS3</text>
<text x="138.9" y="160.2">26</text>
<text x="190.9" y="158.5">10u</text>
<text x="43.1" y="165.3">52</text>
<text x="43.1" y="167.8">53</text>
<text x="50.1" y="166.4">P7.0/TA0CLK/S17</text>
<text x="128" y="163.9">DVSS2</text>
<text x="128" y="166.4">DVSS3</text>
<text x="138.9" y="162.7">57</text>
<text x="138.9" y="165.3">98</text>
<text x="192.4" y="164.3">C4</text>
<text x="43.1" y="170.4">54</text>
<text x="43.1" y="172.9">55</text>
<text x="50.1" y="168.9">P7.1/TA0.0/S16</text>
<text x="50.1" y="171.5">P7.2/TA0.1/S15</text>
<text x="43.1" y="175.4">56</text>
<text x="43.1" y="178">35</text>
<text x="50.1" y="174">P7.3/TA0.2/S14</text>
<text x="50.1" y="176.6">P7.4/SMCLK/S13</text>
<text x="50.1" y="179.1">P7.5/TA0.2/S30</text>
<text x="115.6" y="179.1">RST/NMI/SBWTDIO</text>
<text x="138.9" y="178">29</text>
<text x="43.1" y="180.5">36</text>
<text x="43.1" y="183.1">38</text>
<text x="50.1" y="181.6">P7.6/TA0.1/S29</text>
<text x="50.1" y="184.2">P7.7/TA1.2/TB0OUTH/S27</text>
<text x="120.4" y="181.6">TEST/SBWTCK</text>
<text x="138.9" y="180.5">28</text>
</g>
<text font-size="1.8" fill="#800000" x="195.7" y="158.9" transform="rotate(-90 195.7 158.9)">+</text>
</svg>
